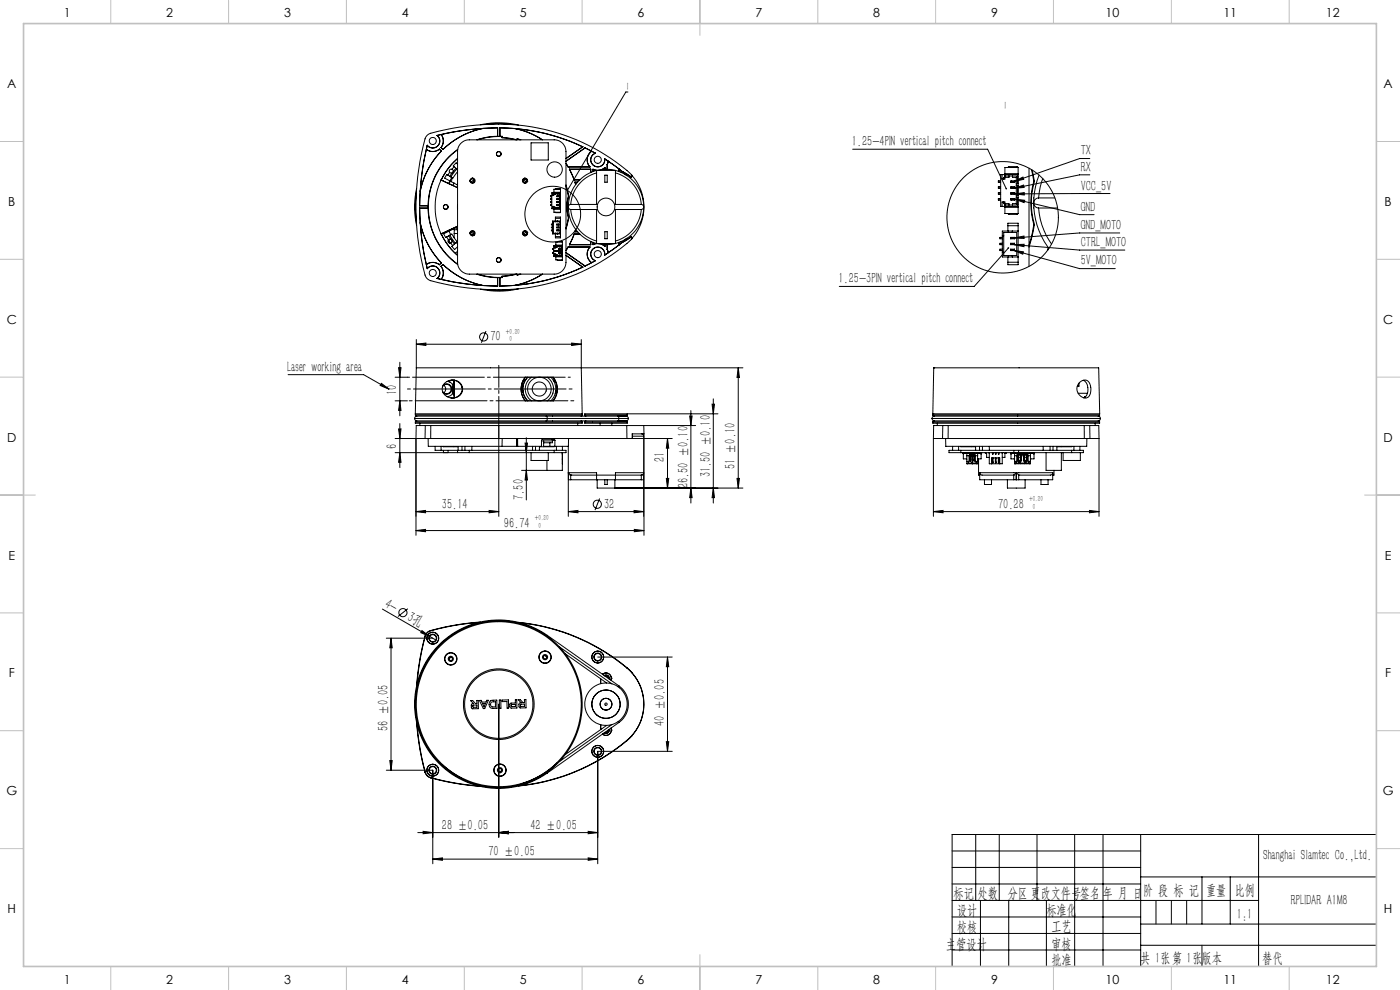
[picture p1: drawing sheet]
<svg xmlns="http://www.w3.org/2000/svg" width="594mm" height="420mm" viewBox="0 0 594 420" stroke-linecap="round" stroke-linejoin="round" font-family="sans-serif">
<g fill="none" stroke="#000" stroke-width=".42">
<path d="M266.4 39h-.9l-24.8 41.8M185.4 57.4a2.95 2.95 0 0 1 .3 4.5 2.95 2.95 0 0 1-4.4-.3M185.4 57.4l.1 .1M185.5 57.5a3 3 0 0 1 .2 4.4 3 3 0 0 1-4.4-.2M187.1 57.1l-1.6 .4M187.1 57.1a4.5 4.5 0 0 1 0 5.5M187.1 57.1h.1M187.2 57.1a4.6 4.6 0 0 1-.1 5.5M203.8 52.9a36.2 36.2 0 0 1 16.2 .2M204.6 54.5a103.2 103.2 0 0 0-17.4 2.6M204.6 54.5a34.5 34.5 0 0 0-16.7 8.9M205 54.5a33.8 33.8 0 0 0-17.1 8.9"/>
<path d="M205 54.5h-.4M206.5 52.8l5.8-.4 4.8 .4M211.1 57.8l-4.9 .5-4 1M211.1 54.3l-6.1 .2M211.1 57.8h.1M211.1 54.3v3.5M211.2 57.8h.9M211.2 54.2a110.3 110.3 0 0 0-25.8 3.2M211.2 54.2v3.6M211.2 54.2l-.1 .1M212.1 54.2a83.9 83.9 0 0 1 35.2 8.1M212.1 54.2l6.6 .4"/>
<path d="M212.1 54.2v3.6M212.1 57.8h1M212.1 57.8h.1M213 57.9l-5 .2-5.4 1.2M213 58.4l5.8 .9M213 57.9v.5M213.1 58.3l6.2 1v-.3M213.1 57.8v.5M213.1 57.8l-.1 .1M213.1 58.3l-.1 .1M218.7 54.6l6.8 2.2 4.6 2.5M218.7 54.6h.4"/>
<path d="M219.1 54.6a86.2 86.2 0 0 1 28.2 7.7M219.1 54.6l5.1 1.6 6 3.1M219.3 59l.1 .1M219.4 59.1v.2M219.6 58.9v.1M219.6 58.9l-.3 .1M219.6 58.9l1.4 .4M219.6 59l-.2 .1M219.6 59l1 .3M176.7 80a36 36 0 0 0 0 15.6M180.9 63.4a114.1 114.1 0 0 0-2.6 17.4M180.9 63.3v.1"/>
<path d="M181.3 61.6a107.9 107.9 0 0 0-3.3 25.7M181.3 61.7l-.4 1.6M181.3 61.6v.1M186.4 63.3a4.4 4.4 0 0 1-5.5 0M186.4 63.3a4.5 4.5 0 0 1-5.5 .1M186.4 63.3h.1M186.4 63.3l.9 .8M186.4 63.3l.8 .8M187.1 62.6l.8 .8M187.1 62.6h.1M187.1 76.4a27.1 27.1 0 0 0 0 22.8M187.1 76.4h.1"/>
<path d="M187.1 76.4l7 3.2M187.2 64.1a34.6 34.6 0 0 0-8.9 16.7M187.2 76.4l6.9 3.2M187.2 76.4h.1M187.2 64.1h.1M187.3 64.1a34.2 34.2 0 0 0-9 17.1M187.9 63.4h.1M190 74.3l-.4-.3-.9 1.6 2.2 1.1M190 74.3l.9 .5M190.8 73.1l-.8 1.2M190.8 73.1l1 .3M190.9 74.8l.4 .3"/>
<path d="M190.9 76.7l.2 .2M190.9 76.7l-.6 1.1M191.1 76.9l1.6 .8M191.1 76.9l-.6 1M191.7 75.3l-.8 1.4M191.8 71.8a.85 .85 0 0 0-1 .3 .85 .85 0 0 0 0 1M191.8 71.8l.5 .9M191.8 75.4l-.2 1.7M191.8 73.4l-.9 1.4M192.3 72.7l-.5 .7M192.7 77.7l-.5 1M192.7 77.7l1.3 .7 .1-.3"/>
<path d="M192.7 70.7l-.9 1.1M192.7 70.7l.7 .7M193.4 71.4l-1.1 1.3M193.4 71.4l.4 .3M193.8 71.7l-2.5 3.4M193.8 71.7l.3 .3M194 67.4l.1 .2M194.1 72.9l-2 2.7-.8-.5M194.1 69.7l-.5-.6-1.3 1.3 .4 .3M194.1 67.3a27 27 0 0 0-6.9 9.1M194.2 63.5a29.9 29.9 0 0 0 0 48.6M194.2 63.4a29.8 29.8 0 0 0-12.5 23.9"/>
<path d="M195.3 61l1.7-1.3 2.1-.4h36a5 5 0 0 1 5 5v47a5 5 0 0 1-5 5h-36a5 5 0 0 1-5-5v-47l.2-1.4zM199.4 76.9l.3 .1M199.4 76.7l.3 .3M199.4 76.5h.2M199.6 76.5l-.2 .2M199.7 77h.1M200.3 75.8l-.7 .7M200.3 75.6v.2M200.5 75.6l-.2 .2M200.6 75.6l.2 .3M200.7 75.6l.1 .3M200.8 75.9v.1a.77 .77 0 0 1 .2 1.2 .77 .77 0 0 1-1.3-.2"/>
<path d="M200.8 75.9h.1M200.8 75.9a.85 .85 0 0 1 .3 1.4 .85 .85 0 0 1-1.4-.3M201.1 76.1l-1.1 1.2M222.1 76.1l1.2 1.2M222.1 76.1l.6-.2 .5 .1a.8 .8 0 0 1 .2 1.2 .8 .8 0 0 1-1.2 .1 .8 .8 0 0 1-.1-1.2zM222.4 75.9a.84 .84 0 0 0-.2 1.4 .84 .84 0 0 0 1.3-.3M222.4 75.9h.1M222.6 75.6l-.2 .3M222.8 75.8l-.4 .1M222.8 75.8l.8 .8M222.9 75.6l-.1 .2M223.5 77h.1"/>
<path d="M223.6 76.6l-.1 .4M223.8 76.9l-.3 .1M223.8 76.8l-.3 .2M223.8 76.5l-.2 .1M225.3 60.6h7.3v7.3h-7.3zM240.1 78.8l1.1 4.4M240.1 78.4l1.2 4.8M240.1 69.3l1 1.5M241.1 70.8h.1M241.6 71.8l2 4.5M241.6 71.8h9M241.6 71.8h.1"/>
<path d="M243.6 76.3h2.4M243.6 76.3h.1M243.9 77.3l.3 1M243.9 77.3l.4 1M243.9 77.3h1.2M247.3 62.3l-7.2 5M248.2 62.7l4.4 2.3M248.2 62.7l2.8 1.5M248.2 62.7l-8.1 5.8M250.6 71.8v1.4M250.6 71.8h.1M251 64.2a4.6 4.6 0 0 0-.7 6.6"/>
<path d="M251 64.2h.1M251 64.2l1.6 .8M251 64.2a4.4 4.4 0 0 0-.7 6.6h-9.2M251.6 71.8l1.7 .5M251.6 71.8v1M251.6 71.8h.1M251.6 71.8l1.6 .5M252.6 65a3 3 0 0 0-1.9 3.6 3 3 0 0 0 3.5 2.1 3 3 0 0 0 2.4-3.3M252.6 65h.1M252.6 65a2.96 2.96 0 0 0-1.8 3.6 2.96 2.96 0 0 0 3.4 2.1 2.96 2.96 0 0 0 2.3-3.3M253.1 72.3a16 16 0 0 0-12 15.3M253.1 73.4a15 15 0 0 0-11 13.3"/>
<path d="M253.1 72.3a16.5 16.5 0 0 1 8 0M253.1 72.3v14.4h-11M253.1 72.3h8M256.5 67.4l7.6 5.4M256.5 67.4h.1M256.6 67.4l1.5 1M256.6 71.2l-1.1 .7M256.6 71.2v.6M256.6 74.3h1v3h-1zM256.6 71.1l-1.2 .8M256.6 71.1v.7M256.6 71.1v.1"/>
<path d="M257.6 69.9v1.9M257.6 69.9h.1M258.1 68.4l4.5 3.3M258.1 68.4l-.5 1.5M258.1 68.4h.1M261.1 73.4a15 15 0 0 1 11 13.3M261.1 72.3a16.1 16.1 0 0 1 12 15.3M261.1 72.3v14.4h11M262.6 71.7h.1M262.6 71.7v1.1M262.6 71.7l1 .7M263.6 72.4l1.3 1.2"/>
<path d="M263.6 72.4v.8M264.1 72.8l3.4 2.1M264.1 72.8v.1M264.1 72.9l3.7 2.2M264.1 72.9l.9 .7M264.9 73.6l1 .8M264.9 73.6h.1M265 73.6l1 .9M267.5 74.9l.3 .2M268.1 74.3l.2 .2M268.1 74.3l-.3-.3a85.2 85.2 0 0 0-69.2-20.6 64.2 64.2 0 0 0-17.1 3.7l-.6 .6a86.5 86.5 0 0 0-4.4 26.8 105.2 105.2 0 0 0 4.2 33l.8 1a87.3 87.3 0 0 0 26.9 4.4 83.8 83.8 0 0 0 59.7-21.6M268.1 74.3l-.6 .6"/>
<path d="M268.2 74.6a20.1 20.1 0 0 1 0 26.5M268.3 74.5l-.5 .6M361.8 63.3h57.2l7.9 16.8M423.8 76.7v.7M423.8 79.3v.6M424.6 76.7h-1v.7h1M424.6 79.3h-1v.6h1M426.4 74.7h5.4M426.4 73.7h5.6M427.6 71.1l.4-.4h3.6l.4 .4M428.1 74.7v.6h-2.3v.7M428.9 76.7h1.6"/>
<path d="M428.9 76.7v.7M428.9 79.3v.6M428.9 79.3l.2 .2M428.9 79.3h1.6M428.9 79.9h1.6M428.9 77.4h1.6M428.9 76.7l.2 .3M429.1 77v.2M429.1 79.5v.2M429.1 79.5h1.2M429.1 79.7h1.2M429.1 79.7l-.2 .2"/>
<path d="M429.1 77.2h1.2M429.1 77.2l-.2 .2M429.1 77h1.2M429.6 74.7v.6h1.6M430.3 77l3.7-1.9 .3 1zM430.3 77v.2M430.3 79.5v.2M430.3 79.7l.2 .2M430.3 77.2l.2 .2M430.4 79.9l3.9-1.4 .2 1zM430.5 76.7v.7M430.5 79.3v.6"/>
<path d="M430.5 79.3l-.2 .2M430.5 76.7l-.2 .3M431.2 75.3v11.1M431.2 78.7h.8M431.2 77.9h.8M431.8 74.7v3.2M431.8 78.7v4.2M431.8 74.7l-.6 .6M432 74.1h-7.4v13.5h7.4M432 71.1h-5.6v4.9h-1.2v-1.9M432 71.1v19.5M436.6 71.3v41.7"/>
<path d="M437.7 71.9l.9 5M437.9 72.1l1 4.9M438.6 76.9a33.8 33.8 0 0 0 0 18.4M438.6 76.9l.3 .1M438.9 77a32.8 32.8 0 0 0 0 18.3M440.9 74.3a31.7 31.7 0 0 0-2.3 11.5M442.5 75.8a26.6 26.6 0 0 0-1.8 8.2M462.4 67.3h-4.3l-27.8 9.7M462.4 74.2h-4.3l-27.7 5.7M176.6 82.7l-.4 4.5 .4 5.7M178 88.2a107.9 107.9 0 0 0 3.3 25.8M178 88.2h3.7"/>
<path d="M178 87.3h3.7M178 88.2l.1 .1M178.1 88.3l.2 6.1M178.1 88.3h3.5M178.1 87.3h-.1M178.3 81.2l-.2 6.1M178.3 94.4a34.6 34.6 0 0 0 9 17.1M178.3 94.4v.4M178.3 94.8a114.1 114.1 0 0 0 2.6 17.4M178.3 94.8a34.6 34.6 0 0 0 8.9 16.7M178.3 80.8v.4M181.6 88.3a30.2 30.2 0 0 0 12.6 23.9"/>
<path d="M181.7 87.3v.9M181.7 88.2l-.1 .1M187.1 99.2h.1M187.1 99.2a27 27 0 0 0 7 9.1M188.1 98.8l6-2.8-7 3.2M190.3 97.7l.2 .4M190.5 98.1l-2.3 1.1 .9 1.6 .4-.3M190.5 98.1l.7 1.4M190.5 97.7l.2 .3M190.7 98l-.2 .1M190.8 99.8l2.4 3.4M190.8 99.8l.9-.5 2.3 3.3-1.2 .9"/>
<path d="M190.8 99.8l-.4 .2M192.2 96.9l.1 .3M192.3 97.2l1.3-.6 .5 .9h-1.4v1.6M192.3 97.2l-1.6 .8M192.7 99.1h1.4M192.7 99.1v1.7M194.1 87v1.6M199.6 99l.8 .8M199.6 99l-.2 .1M199.7 98.6a.85 .85 0 0 1 1.4-.3 .85 .85 0 0 1-.3 1.4M199.7 98.6l-.3 .2M199.7 98.6l-.1 .4"/>
<path d="M199.7 98.6h.1M199.9 98.4a.77 .77 0 0 1 1.3 .3 .77 .77 0 0 1-.8 1 .77 .77 0 0 1-.6-1.1zM200 98.3l1.1 1.1M200.4 99.8l-.1 .2M200.8 99.7l-.1 .3M200.8 99.7h.1M200.8 99.7l-.4 .1M222.1 99.3h.1M222.2 98.4a.74 .74 0 0 1 1.3 .4 .74 .74 0 0 1-.8 .9 .74 .74 0 0 1-.6-1.1zM222.4 99.7l.2 .3M222.4 99.7l.4 .1M222.4 99.7h.1"/>
<path d="M222.8 99.8l.1 .2M223.3 98.3l-1.2 1.1M223.5 98.6l.3 .2M223.5 98.6a.84 .84 0 0 0-1.4-.3 .84 .84 0 0 0 .3 1.4M223.5 98.6h.1M223.5 98.6l.1 .4M223.6 99l-.8 .8M223.6 99l.2 .1M233.7 83.1v.3M233.7 84.4v.3M233.7 85.6v.4M233.7 86.9v.3"/>
<path d="M234.1 86.9h-.5v.3h.5M234.1 85.6h-.5v.4h.5M234.1 84.4h-.5v.3h.5M234.1 83.1h-.5v.3h.5M234.4 88.5v-.9h.6v2.4h2.8M234.5 98.3h.3M234.5 94.8h.3M234.5 97.6h-.5v.3h.5M234.5 96.4h-.5v.2h.5M234.5 95.1h-.5v.3h.5M234.7 87.6v.3h1.2v.3M234.8 94.1h2.7v4.8h-2.7z"/>
<path d="M235 82.1h2.7M235 88.2h2.7M235 88.7h2.8M235 81.6h2.8M235.6 90h2.2M235.6 80.3h2.2M235.7 93.8v-1.7h2.1v8.8h-2.1v-1.6M235.7 92.6h2.1M235.8 93.8v.3M235.8 98.9v.4M235.9 82.1v.3h-1.2v.3M236.3 95.1v.3"/>
<path d="M236.3 96.4v.2M236.3 97.6v.3M236.3 97.6v.1M236.3 97.9h.7M236.3 97.6h.7M236.3 96.4h.1M236.3 96.6h.7M236.3 96.4h.7M236.3 95.1v.1M236.3 95.4h.7M236.3 95.1h.7M236.3 83.1v.3"/>
<path d="M236.3 84.4v.3M236.3 85.6v.4M236.3 86.9v.3M236.3 86.9l.1 .1M236.3 86.9h.8M236.3 87.2h.8M236.3 86h.8M236.3 85.6l.1 .1M236.3 85.6h.8M236.3 84.4l.1 .1M236.3 84.4h.8M236.3 84.7h.8"/>
<path d="M236.3 83.4h.8M236.3 83.1l.1 .1M236.3 83.1h.8M236.3 95.2v.2M236.3 97.7v.1M236.3 97.8h.7M236.3 97.7h.7M236.3 97.8v.1M236.3 96.6h.1M236.3 95.2h.7M236.4 87h.6M236.4 87.1h.6"/>
<path d="M236.4 83.2v.1M236.4 84.5v.1M236.4 85.7v.1M236.4 87v.1M236.4 87.1l-.1 .1M236.4 85.8h.6M236.4 85.8l-.1 .2M236.4 85.7h.6M236.4 84.5h.6M236.4 84.6h.6M236.4 84.6l-.1 .1M236.4 83.3h.6"/>
<path d="M236.4 83.3l-.1 .1M236.4 83.2h.6M236.6 93.8v.3M236.6 98.9v.4M236.6 82.1v.3h.8M237 95.2v.2M237 96.4v.2M237 97.7v.1M237 97.8v.1M237 96.6h.1M237 83.2v.1M237 84.5v.1"/>
<path d="M237 85.7v.1M237 87v.1M237 87.1l.1 .1M237 85.8l.1 .2M237 84.6l.1 .1M237 83.3l.1 .1M237 95.1v.3M237 97.6v.3M237 97.6v.1M237 96.4h.1M237 95.1v.1M237.1 83.1v.3"/>
<path d="M237.1 84.4v.3M237.1 85.6v.4M237.1 86.9v.3M237.1 86.9l-.1 .1M237.1 85.6l-.1 .1M237.1 84.4l-.1 .1M237.1 83.1l-.1 .1M237.4 82.4v5.5M237.4 87.9h-.8v.3M237.4 86.6h.4M237.4 87.9l.3 .3M237.4 84.1h.4"/>
<path d="M237.4 86.2h.4M237.4 83.7h.4M237.7 82.1v1.6M237.7 84.1v2.1M237.7 86.6v1.6M237.7 82.1l-.3 .3M237.8 80.3h-2.8v2.4h-.6v-.9M237.8 93.8h-3.3v5.5h3.3M237.8 80.3v9.7M237.8 81.8h-3.7v6.7h3.7M241.1 88a16 16 0 0 0 12 15.3M241.2 83.2a16.9 16.9 0 0 0 0 9.2"/>
<path d="M241.2 92.4l-1.1 4.4M241.2 92.4h.1M241.2 83.2h.1M241.3 92.4l-1.2 4.8M241.3 83.2a16.8 16.8 0 0 0 0 9.2M242.1 86.7a1.08 1.08 0 0 0-.9 1.1 1.08 1.08 0 0 0 .9 1.1M242.1 88.9a15.1 15.1 0 0 0 11 13.4M242.1 88.9h11v14.4M243.6 99.3l-2 4.5M243.9 98.3h1.2M244.2 97.3l-.3 1M244.3 97.3l-.4 1"/>
<path d="M246 99.3h-2.4l-2 4.5M256.6 98.3h1v3h-1zM272.1 86.7a1.08 1.08 0 0 1 1 1.1 1.08 1.08 0 0 1-1 1.1M272.1 88.9a15.1 15.1 0 0 1-11 13.4M272.1 88.9h-11v14.4M273.1 88a16.1 16.1 0 0 1-12 15.3M423.8 81.8v.6M423.8 84.3v.6M424.6 81.8h-1v.6h1M424.6 84.3h-1v.6h1M425.2 87.6v-1.9h1.2v4.9h5.6M425.8 85.7v.7h2.3v.6"/>
<path d="M425.9 98.6h5.5v9.8h-5.5zM426.4 88h5.6M426.4 87h5.4M427.6 90.6l.4 .4h3.6l.4-.4M427.6 98v-3.3h4.4v17.6h-4.4v-3.3M427.6 95.8h4.4M427.9 98v.6M428.9 81.8h1.6M428.9 82.4h1.6M428.9 81.8v.6M428.9 84.3v.6M428.9 84.3l.2 .1"/>
<path d="M428.9 84.3h1.6M428.9 84.9h1.6M428.9 81.8l.2 .1M429.1 84.4h1.2M429.1 84.7h1.2M429.1 81.9v.3M429.1 84.4v.3M429.1 84.7l-.2 .2M429.1 82.2h1.2M429.1 82.2l-.2 .2M429.1 81.9h1.2M429.5 98v.6"/>
<path d="M430.3 81.9v.3M430.3 84.4v.3M430.3 84.7l.2 .2M430.3 82.2l.2 .2M430.5 82.3l4.1-.6v1zM430.5 84.3l-.2 .1M430.5 81.8v.6M430.5 84.3v.6M430.5 81.8l-.2 .1M430.7 84.5l4.1 .5-.3 1zM430.7 84.5l27.4 6.6h6.1M431.2 83.7h.8"/>
<path d="M431.2 86.4l.6 .6M431.2 86.4h-1.6v.6M431.2 82.9h.8M431.8 83.7v3.3M432 98h-6.7v11h6.7M438.6 86.4a32.1 32.1 0 0 0 6.5 19M438.6 95.3l-2 8.8M438.6 95.3h.3M438.9 95.3l-2.3 9.5M440.7 84a2.14 2.14 0 0 0-2.1 2.1 2.14 2.14 0 0 0 2.1 2.1M440.7 88.2a29.9 29.9 0 0 0 5.5 15.3M440.7 88.2h8"/>
<path d="M440.7 84h6.9M471 82.1l-40.5 .2M475.1 98.8h-17l-27.7 2.1M180.9 112.3l.4 1.6M180.9 112.3a4.5 4.5 0 0 1 5.5 0M180.9 112.2a4.6 4.6 0 0 1 5.5 .1M180.9 112.2v.1M181.3 114a2.94 2.94 0 0 1 4.4-.3 2.94 2.94 0 0 1-.3 4.4M181.3 113.9a3 3 0 0 1 4.4-.2 3 3 0 0 1-.2 4.4M181.3 113.9v.1M185.4 118.1a107.9 107.9 0 0 0 25.8 3.3M185.4 118.1h.1"/>
<path d="M185.5 118.1l1.6 .4M186.4 112.3h.1M187.1 113a4.5 4.5 0 0 1 0 5.5M187.1 113h.1M187.1 113a4.6 4.6 0 0 1 .1 5.5M187.1 118.5h.1M187.2 118.5a113.6 113.6 0 0 0 17.4 2.6M187.2 111.5l-.8 .8M187.2 111.5h.1M187.3 111.5l-.9 .8M187.9 112.2a34.3 34.3 0 0 0 16.7 8.9M187.9 112.2a34.2 34.2 0 0 0 17.1 8.9"/>
<path d="M187.9 112.2l-.8 .8M189.5 100.5l.8 1.2M190.3 101.7a.85 .85 0 0 0-.1 1.1 .85 .85 0 0 0 1 .3M190.4 100l.9 1.5M190.4 100l-.9 .5M190.5 102.5l-.4 .1M190.6 103.1l-.2-1.5 .3 1.5M191.2 103.1l.9 1.1M191.3 101.5l.5 .6M191.3 101.5l-1 .2M191.8 102.1l1 1.4M191.8 102.1l-.6 1"/>
<path d="M192.1 104.2l-.4 .3 1.2 1.4 1.2-1.2M192.8 103.5l-.7 .7M193.6 102.9l.5 .6M193.9 102.7h.2M194.1 106.6l-.9 .9M202.2 116.3l4 1 4.9 .5M202.6 116.3l5.4 1.2 5 .2M211.1 117.8v3.5M211.2 117.8h.9M211.2 117.8h-.1M211.2 117.8v3.6M212.1 117.8h1"/>
<path d="M212.1 117.8v3.6M213 117.2v.5M213 117.7l.1 .1M213 117.2l.1 .1M213.1 117.3v.5M218.8 116.3l-5.8 .9M219.3 116.6v-.3l-6.2 1M219.3 116.6l.3 .1M219.4 116.3v.1M219.4 116.4l.2 .2M219.4 116.4l-.1 .2M219.6 116.6v.1"/>
<path d="M220.6 116.3l-1 .3M221 116.3l-1.4 .4M230.1 116.3l-4.6 2.5-6.8 2.2M230.2 116.3l-4.4 2.4-6.7 2.2M234.5 105.5v.4M234.5 107.1v.3M234.9 105.5h-.5v.4h.5M234.9 107.1h-.5v.3h.5M234.9 106.5h3.7M235.2 108.7v-.9h.6v2.5h2.8M235.5 107.8v.3h1.2v.4M235.7 100.4h2.1"/>
<path d="M235.8 104.5h2.7M235.8 104h2.8M235.8 108.5h2.7M235.8 109h2.8M236.4 102.7h2.2M236.4 110.3h2.2M236.7 104.5v.3h-1.2v.3M237.1 105.9h.8M237.1 105.5v.4M237.1 107.1v.3M237.1 105.5l.1 .1M237.1 105.5h.8"/>
<path d="M237.1 107.4h.8M237.1 107.1l.1 .1M237.1 107.1h.8M237.2 105.7h.6M237.2 105.7l-.1 .2M237.2 105.6v.1M237.2 107.2v.1M237.2 105.6h.6M237.2 107.3h.6M237.2 107.2h.6M237.2 107.3l-.1 .1M237.4 104.5v.3h.8"/>
<path d="M237.8 105.7l.1 .2M237.8 105.6v.1M237.8 107.2v.1M237.8 107.3l.1 .1M237.9 105.5l-.1 .1M237.9 105.5v.4M237.9 107.1v.3M237.9 107.1l-.1 .1M238.2 104.8v3.3M238.2 108.1h-.8v.4M238.2 108.1l.3 .4M238.5 104.5v4"/>
<path d="M238.5 104.5l-.3 .3M238.6 102.7v7.6M238.6 102.7h-2.8v2.4h-.6v-.9M238.6 104.2h-3.7v4.5h3.7M240.1 108.3l7.2 5M240.1 107.2l8.1 5.7M240.1 108.4l7.1 4.9M240.1 107.2l8.1 5.6M241.1 104.8h9.2a4.4 4.4 0 0 0 .7 6.6M241.1 104.8l-1 1.5M241.1 104.8h.1M241.6 103.8h9"/>
<path d="M241.6 103.8h.1M247.2 113.3a83.1 83.1 0 0 1-28.1 7.6M247.2 113.3h.1M247.3 113.3a83.1 83.1 0 0 1-35.2 8.1M248.2 112.8v.1M250.3 104.8a4.5 4.5 0 0 0 .7 6.6M250.6 102.4v1.4M250.6 103.8h.1M251 111.4l-2.8 1.4M251 111.4h.1M251.6 102.8v1M252.6 110.6l-1.6 .8"/>
<path d="M252.6 110.6l-4.4 2.3M252.6 110.6h.1M253.1 103.3a16.5 16.5 0 0 0 8 0M253.1 103.3h8M253.2 103.3l-1.6 .5M253.3 103.3l-1.7 .5M255.4 103.7l1.2 .8M255.5 103.7l1.1 .7M256.5 108.2a2.95 2.95 0 0 0-2.2-3.3 2.95 2.95 0 0 0-3.5 2.1 2.95 2.95 0 0 0 1.8 3.6M256.6 108.2a3 3 0 0 0-2.4-3.3 3 3 0 0 0-3.5 2.1 3 3 0 0 0 1.9 3.6M256.6 103.8v.6M256.6 108.2h-.1"/>
<path d="M256.6 104.4v.1M256.6 103.8v.7M257.6 105.7l.5 1.5M257.6 103.8v1.9M257.6 105.7h.1M258.1 107.2l-1.5 1M258.1 107.2h.1M262.6 103.9l-4.5 3.3M262.6 103.9h.1M262.6 102.8v1.1M263.6 103.2l-1 .7M263.6 102.4v.8"/>
<path d="M264.1 102.8l-7.6 5.4M264.1 102.7v.1M264.9 102l-1.3 1.2M264.9 102h.1M265 102l-.9 .7M265.9 101.2l-1 .8M266 101.1l-1 .9M267.5 100.7l-3.4 2.1M267.5 100.7l.6 .6M267.7 100.5l-3.6 2.2M267.7 100.5h.1M267.8 100.5l-.3 .2"/>
<path d="M267.8 100.5l.5 .6M268.3 101.1l-.2 .2M425.3 105.7h-1v.6h1M425.3 100.7h-1v.6h1M425.3 103.2h-1v.6h1M425.3 107.1h.6M425.3 100.1h.6M427.6 111.2h4.4M427.8 105.2l-14.5 16.3h-57.2M427.9 108.4v.6M428.8 105.7h1.6M428.8 101.3h1.6"/>
<path d="M428.8 103.8h1.6M428.8 100.7v.6M428.8 103.2v.6M428.8 105.7v.6M428.8 105.7l.2 .2M428.8 106.3h1.6M428.8 103.2l.2 .2M428.8 103.2h1.6M428.8 100.7l.2 .2M428.8 100.7h1.6M429 105.9h1.2M429 100.9h1.2"/>
<path d="M429 100.9v.3M429 103.4v.3M429 105.9v.2M429 106.1h1.2M429 106.1l-.2 .2M429 103.7l-.2 .1M429 103.7h1.2M429 103.4h1.2M429 101.2l-.2 .1M429 101.2h1.2M429.5 108.4v.6M430.1 106.2l4.1 .6-.2 1z"/>
<path d="M430.1 106.2l28 7.8h15.1M430.2 100.9v.3M430.2 103.4v.3M430.2 105.9v.2M430.2 106.1l.2 .2M430.2 103.7l.2 .1M430.2 101.2l.2 .1M430.4 100.9l4-.8 .1 1.1zM430.4 103.8l4.1-.2-.1 1.1zM430.4 103.8l27.7 2.3h19.1M430.4 100.7v.6M430.4 103.2v.6"/>
<path d="M430.4 105.7v.6M430.4 105.7l-.2 .2M430.4 103.2l-.2 .2M430.4 100.7l-.2 .2M444.6 106l.2-.9-.3 1M204.6 121.1h.4M205 121.1l6.1 .2M211.1 121.3l.1 .1M212.1 121.3v.1M217.1 122.8l-4.3 .4-6.3-.4M218.7 121l-6.6 .3M219.1 120.9l-.4 .1"/>
<path d="M220 122.5a36.2 36.2 0 0 1-16.2 .2M122.2 158.9h32.1l10.8 6.2M169.1 156h1l-.4 4zM169.7 153.7v22.7M176.6 156.1h70M176.6 156.1l-.4 19.5M176.6 146l4.1-.5v1.1zM176.6 144.1v12M176.6 146h70M206.2 140.5l-2 4.9M208.1 156v.1M242.5 145.5l4.1 .5-4.1 .6z"/>
<path d="M246.6 156.1l.4 19.5M246.6 144.1v12M246.6 156.1h68.6M313.2 156.1l.5 4h-1zM313.2 156.1v51M396.2 156.1h.1M396.2 156.1h70l.4 19.5h-70.8M396.2 156.1l-.4 19.5M432.4 156v.1M161.8 162.6l3.3 2.5-3.8-1.6zM167.6 160h5.3M167.6 170.1h5.3"/>
<path d="M169.7 179.7v18.7M169.7 170.1l.4 4h-1zM175.9 177.5l.3 .7 .5 .4M175.9 177.5h56.3M176.2 176.1l.5 .4M176.2 175.6h70.8M176.2 179.1v.4h70.8v-.4M176.2 179.1h70.8M176.2 176.1h70.8M176.2 175.6v.5M176.7 176.5l-.5 .3-.3 .7M176.7 178.6l-.5 .5"/>
<path d="M176.7 176.5h85.3M176.7 178.6h85.3M178.1 179.5v1M187.7 164.1a1.97 1.97 0 0 1 3-.6 1.97 1.97 0 0 1 .1 3 1.97 1.97 0 0 1-3-.4M188 163.4a2.19 2.19 0 0 1 3 .1 2.19 2.19 0 0 1 0 3.1 2.19 2.19 0 0 1-3 .1M188.3 163.4a1.98 1.98 0 0 1 0 3.3M188.7 162.5a4.2 4.2 0 0 1 5.4-.8 4.2 4.2 0 0 1 1.8 5.1 4.4 4.4 0 0 1-5.2 1.9 4.4 4.4 0 0 1-3-4.6zM189.7 161.8l1.4 .4 .8 .8v4.1l-.8 .8-1.4 .4M190.4 161.5v.4M190.8 161.4v.7M191.4 161.3a3.9 3.9 0 0 1 4.6 3.8 3.9 3.9 0 0 1-4.7 3.7M191.9 164.2v1.7"/>
<path d="M191.9 166.8h.8M192.7 161.3v6.3M192.7 167.3h.1M192.7 161.3v7.5M211.6 177.5v41.6M221.2 166.3h.7M221.6 165.8h.1M221.6 165.8h.2M221.6 162.5v3.3M221.9 161.7h.7M222.1 161.3h.8M222.8 160h12a8.2 8.2 0 0 1 0 10.1h-12a8 8 0 0 1 0-10.1z"/>
<path d="M222.9 160a8 8 0 0 0 0 10.1M223.9 160a7 7 0 0 0 0 10.1M225.5 160a6 6 0 0 0 0 10.1M231.7 176.5l.5 1M232.2 160a6 6 0 0 1 0 10.1M232.2 177.5l-.5 1.1M232.2 177.5h30.4M233.8 160a7 7 0 0 1 0 10.1M234.6 160a8.1 8.1 0 0 1 0 10.1M234.7 161.3h.7M235 161.7h.6M235.7 166.3h.6"/>
<path d="M236.3 165.6l-.5 .2M245.1 179.5v1M246.5 178.6l.5 .5M247 176.1l-.5 .4M247 175.6v.5M248.1 176.1l.5 .4M248.1 179.1v.4h18v-.4M248.1 179.1h18M248.1 176.1h18M248.6 178.6l-.5 .5M254.6 179.5v1M259.6 179.5v1"/>
<path d="M262 176.5l.4 .3 .2 .7M262 178.6h3.6M262 176.5h3.6M262.6 177.5l-.6 1.1M262.6 177.5h4M265.6 176.5l.7 .3 .3 .7M265.6 178.6l.5 .5M266.1 176.1l-.5 .4M266.1 175.6h-18v.5M266.1 175.6v.5M266.1 175.6h38.5M266.6 177.5l-.4 .9-.6 .2"/>
<path d="M292.6 176.5h1.1l-.6 4zM293.1 174.2v39.2M302.1 171.5h1l-.5 4.1zM302.6 169.2v44.2M395.5 177.5l.1 .6 .7 .5M395.5 177.5h71.4M395.8 176.1l.5 .4M395.8 175.6h.1M395.8 179.1v.4h70.7v-.4M395.8 179.1h70.7M395.8 176.1h70.7M395.8 175.6v.5"/>
<path d="M396.3 176.5l-.6 .3-.2 .7M396.3 178.6l-.5 .5M396.3 176.5h69.8M396.3 178.6h69.8M397.7 179.5v1M457.1 163.8h.1M457.2 163.5v.3M457.4 166.8h4M457.8 162.5v1.3h-.6M458.3 162a2.62 2.62 0 0 1 3.1-.5 2.62 2.62 0 0 1 1.4 2.8 3.6 3.6 0 0 1-2.3 4.6 3.9 3.9 0 0 1-3.4-2.7 3.9 3.9 0 0 1 1.2-4.2zM459.6 161.3a4.6 4.6 0 0 1 .2 7.5M460.3 168.3l.1 .1"/>
<path d="M460.3 168.3h.3M460.3 168.3v.2M464.7 179.5v1M466.1 176.5l.5 .3 .3 .7M466.1 178.6l.4 .5M466.5 176.1l-.4 .4M466.5 175.6v.5M466.9 177.5l-.3 .7-.5 .4M167.6 192h26.5M167.6 186h8.9M169.1 182h1l-.4 4zM169.7 192l.4 4.1h-1z"/>
<path d="M176.5 186h3.8M176.5 186v41.1M180.3 186h2.4M180.4 180.5h2.4M180.4 180.5h-3.8l-.1 5.5M180.4 180.5l-.1 5.5M181.6 186l.1 3.4h31.3M182.7 186h83.3M182.8 180.5h83.1M182.8 180.5l-.1 5.5M184.6 189.4v1.6h2.5M187.1 191h7"/>
<path d="M187.1 189.4v1.6M188.1 189.4l6.3 .1v1.5M188.1 191v1h2v-1M192.6 189.4v.1M194.1 192h5M194.1 191h5M194.1 191v1M196 189.4v1.6M197.3 189.4v1.6M199.1 192h36M199.1 191v1M199.1 191h36"/>
<path d="M200.2 189.4v1.6M213 189.4h6.3M213.1 186l-.1 3.4M219.3 186v3.4M219.3 189.4h.1M219.4 186v3.4M219.4 189.4h.2M219.6 186v3.4M221.3 199.5h10.8M222.8 188h1l-.5 4zM223.1 189.4l-.1 1.6M223.3 185.7v26.4"/>
<path d="M223.3 199.5l.5 4.1h-1zM225.3 192v3.4h7.3v-3.4M226 189.4v1.6M227.2 189.4v1.6M229.8 187.1h4.6M230.7 187.8h2.6M230.7 189.4h2.6M230.7 187.1l-.1 2.4M232.1 195.4v4.1M233.3 187.8v1.6M233.3 189.4h2.1M234.1 186.4l.3 .4"/>
<path d="M234.4 186.8v1h-1.1M234.4 186.8h1M235.1 191h5v1h-5M235.1 189.4l-6.2 .1-.1 1.5M235.1 191v1M235.4 186.8l-.3-.4h-5l-.3 .4-.1 2.6h-10.1M235.4 186.8v2.6M236.1 189.4v1.6M238.6 192v7.5h-6.5M238.6 192.3h.1M238.6 192.7h.1M238.6 194.7h.1"/>
<path d="M238.6 192.4h.1M238.6 194.9h.1M238.6 189.4v1.6M238.6 192v4.8M241.1 189.4v29.7M241.2 186v3.4h-5.8M265.9 180.5h7.3M265.9 180.5l.1 5.5M266 186h2.1M268.1 186h17.1M268.3 185h4.8M272.1 184.1l.7 .2 .3 .7"/>
<path d="M273.1 185v34.1M273.2 180.5v3.6M273.2 180.5h21.9M273.2 184.1h-5l-.1 1.9M273.2 184.1v43M283.2 186l.5 4.1h-1zM283.2 186v21.1M396 186h3.9M396 186v33.1M399.9 186h2.4M400 180.5h2.3M400 180.5h-3.9l-.1 5.5"/>
<path d="M400 180.5l-.1 5.5M401.2 186l.1 3.4h59.8l.1-3.4M402.3 186h57.8M402.3 180.5h57.7M402.3 180.5v5.5M404.2 189.4v1.6M406.7 189.4v1.6M407.7 191h-5v1h5M407.7 192h22.5M407.7 191h12.1M407.7 189.4l6.2 .1v1.5M407.7 191v1"/>
<path d="M408.5 192v.3h1.2M408.7 192v.3M409.7 192.3h.1M409.7 192l.3 .4M409.8 192.4h.1M410.2 192.1l1.1 .3v.3h.9v-.3l1.5 .3v-.3l1.1-.3v4.7h-4.6zM410.2 192.4h-1.2l-.3 .3v2l1.5 .2M410.2 193.3h4.6M410.8 196.4h3.4M410.8 196.4l-.3 .4M410.8 195.7v.7M411.2 193.3v2.4h-1"/>
<path d="M411.6 192.4h.3M411.6 192.1h.3M411.6 192.5h.3M411.6 195.1h.3M411.6 195.1l.1 .5 .2-.5M411.6 192v.7M411.6 193.3v1.8M411.9 192v.7M411.9 193.3v1.8M412.1 189.4l.1 .1M412.5 192.4v4.4M413.1 192.4h.4"/>
<path d="M413.1 192v.7M413.1 193.3v1.8M413.1 192.1h.4M413.1 192.5h.4M413.1 195.1h.4M413.1 195.1l.1 .5 .3-.5M413.5 192v.7M413.5 193.3v1.8M413.8 193.3v2.4h1M414.2 196.4l.3 .4M414.2 195.7v.7M414.8 192.4h1.2l.3 .3v2l-1.5 .2"/>
<path d="M415.2 194.7v6.9h.5M415.2 192v.1M415.3 192l-.3 .4M415.6 189.4v1.6M416.3 192v.3M416.5 192v.3l-1.2 .1M416.8 189.4v1.6M418.1 192v.4h.5v1.6h1.1M419.4 192l.3 .4M419.7 192v4.8h5.5v-4.8M419.7 189.4l.1 1.6M419.8 191h22.8"/>
<path d="M420.7 196.8v-2.5h3.5v2.5M421.1 192v.6h.3v-.6M421.1 194.3v1.8M421.1 196.1h.3M421.1 196.1v.2l.3-.2M421.4 194.3v1.8M422.3 192v.6h.3v-.6M422.3 194.3v1.8M422.3 196.1h.3M422.3 196.1l.1 .2 .2-.2M422.6 194.3v1.8M423.6 192v.6h.3v-.6"/>
<path d="M423.6 194.3v1.8M423.6 196.1h.3M423.6 196.1l.1 .2 .2-.2M423.9 194.3v1.8M425.5 192l-.3 .4M426.9 192v.4h-.5v1.6h-1.2M428.7 192v.3l1.3 .1M428.9 192v.3M429.9 192l.3 .4M430.2 192h2M430.2 191v1M430.5 192.4h-1.2l-.4 .3v2l1.6 .2"/>
<path d="M430.5 193.3h6.7M431.1 196.4h1.3M431.1 196.4l-.4 .4M431.1 195.7v.7M431.4 193.3v2.4h-.9M431.8 192.4h.3M431.8 192.1h.3M431.8 192.5h.3M431.8 195.1h.3M431.8 195.1l.1 .5 .2-.5M431.8 192v.7M431.8 193.3v1.8"/>
<path d="M432.1 195.3h.1M432.1 195.3h.3v1.5h-1.9v-4.7l1 .3v.3h.9v-.3h.4v.3h.8v-.3h.4v.3h.9v-.3h.4v.3h.8v-.3l1.1-.3v4.7h-1.9v-1.5h.3M432.1 192v.7M432.1 193.3v1.8M432.1 194.2h.9M432.2 192h22.5M432.2 191v1M432.8 196.4h2.1M433 192.4h.4M433 192.1h.4M433 192.5h.4M433 195.1h.4"/>
<path d="M433 195.1l.1 .5 .3-.5M433 192v.7M433 193.3v1.8M433.1 195.3h.1M433.1 195.3h-.3v1.5h2.1v-1.5h-.3M433.4 192v.7M433.4 193.3v1.8M434.3 192.4h.3M434.3 192.1h.3M434.3 192.5h.3M434.3 195.1h.3M434.3 195.1l.1 .5 .2-.5"/>
<path d="M434.3 192v.7M434.3 193.3v1.8M434.6 195.3h.1M434.6 192v.7M434.6 193.3v1.8M434.6 194.2h.9M435.3 196.4h1.3M435.5 192.4h.4M435.5 192.1h.4M435.5 192.5h.4M435.5 195.1h.4M435.5 195.1l.1 .5 .3-.5"/>
<path d="M435.5 192v.7M435.5 193.3v1.8M435.6 195.3h.1M435.9 192v.7M435.9 193.3v1.8M436.2 193.3v2.4h1M436.6 196.4l.3 .4M436.6 195.7v.7M437.2 192.4h1.2l.3 .3v2l-1.5 .2M437.7 192l-.3 .4M438.7 192v.3M438.9 192v.3l-1.2 .1"/>
<path d="M442.6 191h12.1M442.6 189.4v1.6M443.8 192v7.5h6.5v-7.5M445.5 189.4v1.6M446.8 189.4v1.6M447.2 199.5v2.1h-.5M450.2 189.4v.1M451.1 192v3.4h7.3v-3.4M454.7 191h5v1h-5M454.7 191v1M454.7 189.4l-6.3 .1v1.5M455.6 189.4v1.6"/>
<path d="M458.2 189.4v1.6M460 180.5h2.4M460 180.5l.1 5.5M460.1 186h2.4M462.4 180.5h3.8l.1 5.5M462.4 180.5l.1 5.5M462.5 186h3.8M466.3 186v33.1M176.5 217l4.1-.4v.9zM176.5 217h35.1M207.5 216.6l4.1 .4-4.1 .5zM241.1 217l4.1-.4v.9z"/>
<path d="M241.1 217h32M241.2 200.8l-.1-.3h12v3M241.2 200.8l.9 .8M241.2 200.8h.1M241.2 200.8v2.7h.9M242.1 201.6h30M242.1 201.6h.1M242.1 203.5h30M242.1 201.6v1.9M253.4 203.5v3.6h7.5M254.4 211.5l-2 4.9M256.6 203.5v2h1v-2"/>
<path d="M260.9 203.5v3.6M260.9 207.1h54.3M269 216.6l4.1 .4-4.1 .5zM272.1 201.6h.1M272.1 203.5h1M272.1 201.6v1.9M273.1 200.5h-12v3M273.1 200.5h.1M273.1 200.5l-.4 .8-.6 .3M282.7 203h1l-.5 4.1zM293.1 207.1l.6 4h-1.1zM302.6 207.1l.5 4h-1z"/>
<path d="M312.7 203h1l-.5 4.1zM396 217l4.1-.4v.9zM396 217h70.3M415.7 200.5h31M415.7 200.5a1.7 1.7 0 0 0 2.4 1.1h12M415.7 200.5v3h14.4M417.7 203.5v2h3v-2M427.4 203.5v3.6h7.5v-3.6M430.1 201.6h.1M430.1 203.5h1M430.1 201.6v1.9M431.1 200.8h.1"/>
<path d="M431.1 200.8l-1 .8M431.1 203.5h.1M431.1 200.8v2.7M431.2 200.8l1 .8M431.2 203.5h1M431.2 200.8v2.7M432.2 201.6h.1M432.2 201.6v1.9M441.7 203.5v2h3v-2M446.7 200.5a1.71 1.71 0 0 1-2.5 1.1h-12M446.7 200.5v3h-14.5M462.2 216.6l4.1 .4-4.1 .5z"/>
<path d="M176.5 225.1l4.1-.5v1zM176.5 225.1h96.7M269.1 224.6l4.1 .5-4.1 .5zM162.2 258.4l20.1 11.6M173 258.3l-4.2 3.3M163.9 270.7h19.7M165.9 270.7l.5 4.1h-1zM165.9 270.7v56.1M179 267.5l3.3 2.5-3.8-1.6zM180.3 269.9l-2.1 9.4-1.5 11.7M180.3 269.9h.1M180.4 269.9l-2.1 9.5-1.4 10.8"/>
<path d="M182.3 270l2.6 1.5M182.7 267.5a3.3 3.3 0 0 0-2.4 2.4M182.7 267.5l.1 .1M182.8 267.6a3.3 3.3 0 0 0-2.4 2.3M191.2 278.8l-.6 .7M203.1 264.1l-10.8 1.3-9.5 2.2M203.8 263.9l-11.6 1.4-9.5 2.2M220 264a85.2 85.2 0 0 1 46 19.3M220.8 264.2a85.4 85.4 0 0 1 45.1 19.1M231.2 278.1l.8 .7M232.2 269.5a35.7 35.7 0 0 0-56.3 29.2 35.7 35.7 0 0 0 56.3 29.3M232.2 269.5l-.2 .3"/>
<path d="M232.2 269.5l30.4 21.5M237.3 274.4l22.3 15.7M239.9 277.4l17.5 12.4M253.6 278.7h31.6M283.2 278.7l.5 4.1h-1zM283.2 278.7v40.1M199.6 297.2h1l1.1 1.3h.6v-1.3h.6l.1 3.5-2.8-.1-.1-1.9 .8-.2zM200.6 299.2l1.8-.1v1l-1.7-.1zM203.4 297.2l.8-.1 .3 .8 1.7-.1 .3-.7h.7l-1.5 3.5h-.6zM204.8 298.5h1.2l-.6 1.4zM208.1 297.3l2.7-.3 .1 3.5h-1.8a1.85 1.85 0 0 1-1.6-1.2 1.85 1.85 0 0 1 .6-2zM208.4 298l1.8-.3v2.2h-1.1a1.14 1.14 0 0 1-.7-1.9z"/>
<path d="M211.6 298.7v56.5M211.8 297h.7v3.5h-.6zM213 297l2.7-.1 .1 3.5h-.6l-.1-2.8-2.1 .1zM216.4 298.5l2.3-.2v-1.4l.6-.1v3.6l-2.8-.1zM217 299l1.7-.1v.8h-1.7zM219.9 296.8h.9l1.1 1.3h.6v-1.3h.6l.1 3.5-2.8-.1-.1-1.8 .9-.2zM220.8 298.9l1.7-.2 .1 1h-1.7zM254.8 288v2M255.6 286a2.25 2.25 0 0 1 2.4-.3 2.25 2.25 0 0 1 1.4 2M256.3 286.5a1.45 1.45 0 0 1 1.6 0 1.45 1.45 0 0 1 .6 1.6M256.5 286.7a1.24 1.24 0 0 1 1.3 0 1.24 1.24 0 0 1 .5 1.3M256.7 286.8a1.01 1.01 0 0 1 1.4 1"/>
<path d="M259.4 287.7h.1M259.4 287.7v1M262.6 291a9.5 9.5 0 0 1 0 15.5M262.6 291l-.3 .4M265.9 283.3a20 20 0 0 1 0 30.8M266 283.3l2.3 2.2M266 283.3h-.1M268.2 285.5a20.2 20.2 0 0 1-2.2 28.7M268.2 285.5h.1M176.7 306.5l1.5 11.7 2.1 9.4M176.9 307.3l1.4 10.8 2.1 9.5M254.8 307.5v2"/>
<path d="M257.4 307.7l-17.5 12.4M258.1 309.8l-.4 .8-1 .1M258.1 309.7v.1M258.3 309.5a1.25 1.25 0 0 1-.5 1.3 1.25 1.25 0 0 1-1.3 0M258.5 309.4a1.45 1.45 0 0 1-.5 1.5 1.45 1.45 0 0 1-1.7 .1M259.4 309.8a2.26 2.26 0 0 1-1.4 2 2.26 2.26 0 0 1-2.4-.4M259.4 309.8h.1M259.4 308.8v1M259.6 307.4l-22.3 15.7M262.3 306.1l.3 .4M262.6 306.5l-30.4 21.5M265.9 314.1a85 85 0 0 1-45.1 19.2"/>
<path d="M265.9 314.1l.1 .1M266 314.2a85.2 85.2 0 0 1-46 19.3M282.7 314.7h1l-.5 4.1zM285.2 318.8h-31.6v47.6M163.9 326.8h19.7v39.6M165.4 322.7h1l-.5 4.1zM180.3 327.6a3.3 3.3 0 0 0 2.4 2.4M180.4 327.6a3.3 3.3 0 0 0 2.4 2.3M180.4 327.6h-.1M182.7 330l9.5 2.2 11.6 1.4M182.8 329.9l9.5 2.2 10.8 1.3M182.8 329.9l-.1 .1"/>
<path d="M196.3 330.4l-4.3-2.3-4.4-3.6 3.5 2.8 5.2 3.1M212.6 327.2l-1 .1M222.8 332l-1.7 .7 1.7-.5M222.8 332v.2M232 327.7l.2 .3M234.8 325.1l1.7-1.5-1.7 1.7M234.8 325.1a35.1 35.1 0 0 1-12 6.9M234.8 325.1v.2M234.8 325.3a34.5 34.5 0 0 1-12 6.9M177.3 353.2h76.3M179.5 352.7l4.1 .5-4.1 .5zM211.6 353.2l4.1-.5v1z"/>
<path d="M249.6 352.7l4 .5-4 .5zM414 354v28M424 354v28M440 354v28M456 354v56M468 354v56M484 354v56M534 354v56M584 354h-180v56M183.6 364.5l4.1-.6v1.1zM183.6 364.5h70M249.6 363.9l4 .6-4 .5z"/>
<path d="M404 375h80M404 361h80M404 368h80M484 372h100M510 372v20M522 372v20M404 382h130M404 389h80M404 396h80M416 382v28M428 382v28M444 382v28"/>
<path d="M484 392h100M404 403h80M484 401h100"/>
<circle cx="183.6" cy="59.8" r="1.49"/>
<circle cx="200.5" cy="76.7" r="1.1"/>
<circle cx="211.6" cy="65.3" r="1"/>
<circle cx="222.7" cy="76.7" r="1.1"/>
<circle cx="235.3" cy="71.9" r="3.3"/>
<circle cx="253.6" cy="67.8" r="1.51"/>
<circle cx="189.1" cy="87.8" r=".98"/>
<circle cx="200.5" cy="98.9" r="1.09"/>
<circle cx="222.7" cy="98.9" r="1.09"/>
<circle cx="234.5" cy="90.8" r="11.8"/>
<circle cx="257.1" cy="87.8" r="3.8"/>
<circle cx="425.4" cy="92.2" r="23.6"/>
<circle cx="183.6" cy="115.8" r="1.5"/>
<circle cx="211.6" cy="110.3" r="1"/>
<circle cx="253.6" cy="107.8" r="1.51"/>
<circle cx="205.2" cy="142.9" r="1.73"/>
<circle cx="228.8" cy="165" r="3"/>
<circle cx="228.9" cy="165.1" r="5"/>
<circle cx="253.4" cy="213.9" r="1.73"/>
<circle cx="171" cy="259.9" r="1.72"/>
<circle cx="183.6" cy="270.8" r="1.5"/>
<circle cx="183.6" cy="270.7" r="1.7"/>
<circle cx="183.6" cy="270.8" r="2.52"/>
<circle cx="183.6" cy="270.8" r="2.49"/>
<circle cx="191.3" cy="279.5" r="1.1"/>
<circle cx="191.3" cy="279.5" r="2.65"/>
<circle cx="191.3" cy="279.5" r="2.5"/>
<circle cx="191.3" cy="279.5" r=".7"/>
<circle cx="231.2" cy="278.8" r="2.5"/>
<circle cx="231.3" cy="278.8" r="1.1"/>
<circle cx="231.3" cy="278.8" r="2.65"/>
<circle cx="231.3" cy="278.8" r=".69"/>
<circle cx="253.6" cy="278.8" r="2.52"/>
<circle cx="253.6" cy="278.7" r="1.7"/>
<circle cx="253.6" cy="278.8" r="1.51"/>
<circle cx="253.6" cy="278.8" r="2.5"/>
<circle cx="211.6" cy="298.7" r="14.5"/>
<circle cx="211.6" cy="298.8" r="15"/>
<circle cx="211.6" cy="298.7" r="35"/>
<circle cx="211.6" cy="298.7" r="35.4"/>
<circle cx="257.1" cy="298.7" r="9"/>
<circle cx="257.1" cy="298.8" r=".5"/>
<circle cx="257.1" cy="298.8" r="6"/>
<circle cx="257.1" cy="298.7" r="2.49"/>
<circle cx="253.6" cy="318.7" r="1.7"/>
<circle cx="253.6" cy="318.8" r="2.52"/>
<circle cx="253.6" cy="318.7" r="1.5"/>
<circle cx="253.6" cy="318.7" r="2.51"/>
<circle cx="183.6" cy="326.8" r="1.49"/>
<circle cx="183.6" cy="326.7" r="2.52"/>
<circle cx="183.6" cy="326.8" r="2.5"/>
<circle cx="183.6" cy="326.8" r="1.7"/>
<circle cx="212.1" cy="326.8" r=".71"/>
<circle cx="212.1" cy="326.7" r="2.5"/>
<circle cx="212.1" cy="326.7" r="1.11"/>
<circle cx="212.1" cy="326.8" r="2.64"/>
</g>
<path d="M211.6 177.5v-22.5" fill="none" stroke="#000" stroke-width=".42" stroke-dasharray="30.5 1.3 1.3 1.3" stroke-dashoffset="21.1"/>
<path d="M242.7 165h-69.8" fill="none" stroke="#000" stroke-width=".42" stroke-dasharray="30.5 1.3 1.3 1.3" stroke-dashoffset="-2.5"/>
<path d="M244.2 170h-71.3" fill="none" stroke="#000" stroke-width=".42" stroke-dasharray="30.5 1.3 1.3 1.3" stroke-dashoffset="-3.3"/>
<path d="M242 160h-69.1" fill="none" stroke="#000" stroke-width=".42" stroke-dasharray="30.5 1.3 1.3 1.3" stroke-dashoffset="-2.2"/>
<path d="M490.5 382v10M497 382v10M503.5 382v10M510 401v9" fill="none" stroke="#0a0605" stroke-width=".42"/>
<g fill="none" stroke="#c0c0c0" stroke-width=".42">
<path d="M47 0v10M97 0v10M147 0v10M197 0v10M247 0v10M297 0v15M347 0v10M397 0v10M447 0v10M497 0v10M547 0v10M0 60h10"/>
<path d="M584 60h10M0 110h10M584 110h10M0 160h10M584 160h10M0 210h15M579 210h15M0 260h10M584 260h10M0 310h10M584 310h10M0 360h10"/>
<path d="M584 360h10M47 410v10M97 410v10M147 410v10M197 410v10M247 410v10M297 405v15M347 410v10M397 410v10M447 410v10M497 410v10M547 410v10"/>
</g>
<path d="M10 10h574v400h-574z" fill="none" stroke="#c0c0c0" stroke-width=".7"/>
<g fill="#000">
<path d="M179 267.5l3.3 2.5-3.8-1.6z"/>
<path d="M169.1 156h1l-.4 4zM169.7 170.1l.4 4h-1z"/>
<path d="M302.1 171.5h1l-.5 4.1zM302.6 207.1l.5 4h-1zM283.2 186l.5 4.1h-1zM282.7 203h1l-.5 4.1zM292.6 176.5h1.1l-.6 4zM293.1 207.1l.6 4h-1.1zM313.2 156.1l.5 4h-1zM312.7 203h1l-.5 4.1zM165.9 270.7l.5 4.1h-1zM165.4 322.7h1l-.5 4.1zM283.2 278.7l.5 4.1h-1zM282.7 314.7h1l-.5 4.1z"/>
<path d="M169.7 192l.4 4.1h-1zM169.1 182h1l-.4 4zM223.3 199.5l.5 4.1h-1zM222.8 188h1l-.5 4z"/>
<path d="M207.5 216.6l4.1 .4-4.1 .5zM176.5 217l4.1-.4v.9z"/>
<path d="M269 216.6l4.1 .4-4.1 .5zM241.1 217l4.1-.4v.9zM462.2 216.6l4.1 .4-4.1 .5zM396 217l4.1-.4v.9z"/>
<path d="M176.5 225.1l4.1-.5v1zM269.1 224.6l4.1 .5-4.1 .5zM176.6 146l4.1-.5v1.1zM242.5 145.5l4.1 .5-4.1 .6zM179.5 352.7l4.1 .5-4.1 .5zM211.6 353.2l4.1-.5v1zM211.6 353.2l4.1-.5v1zM249.6 352.7l4 .5-4 .5zM183.6 364.5l4.1-.6v1.1zM249.6 363.9l4 .6-4 .5zM430.3 77l3.7-1.9 .3 1zM430.4 79.9l3.9-1.4 .2 1zM430.5 82.3l4.1-.6v1zM430.7 84.5l4.1 .5-.3 1zM430.4 100.9l4-.8 .1 1.1zM430.4 103.8l4.1-.2-.1 1.1zM430.1 106.2l4.1 .6-.2 1zM426.7 79.8l.1 .5h.3l-.2-.2 .3 .1-.1-.4zM427.6 105a.33 .33 0 0 0 0 .4 .33 .33 0 0 0 .5 0 .33 .33 0 0 0 0-.4l-.3 .2 .2-.3zM161.8 162.6l3.3 2.5-3.8-1.6z"/>
</g>
<g font-size="6.3">
<text x="361.4" y="62">1.25-4PIN vertical pitch connect</text>
<text x="458.6" y="65.9">TX</text>
<text x="458.6" y="72.9">RX</text>
<text x="458.6" y="80.8">VCC_5V</text>
<text x="458.6" y="89.7">GND</text>
<text x="458.6" y="97.5">GND_MOTO</text>
<text x="458.6" y="104.8">CTRL_MOTO</text>
<text x="458.6" y="112.6">5V_MOTO</text>
<text x="355.7" y="120.2">1.25-3PIN vertical pitch connect</text>
<text x="208.1" y="144.8">70</text>
<text x="121.8" y="157.6">Laser working area</text>
<text x="168.4" y="167.8" transform="rotate(-90 168.4 167.8)">10</text>
<text x="168.4" y="190.4" transform="rotate(-90 168.4 190.4)">6</text>
<text x="282" y="196.2" transform="rotate(-90 282 196.2)">21</text>
<text x="301.4" y="202.5" transform="rotate(-90 301.4 202.5)">31.50 ±0.10</text>
<text x="312" y="199.2" transform="rotate(-90 312 199.2)">51 ±0.10</text>
<text x="291.9" y="207.1" transform="rotate(-90 291.9 207.1)">26.50 ±0.10</text>
<text x="187.5" y="215.8">35.14</text>
<text x="222.1" y="212.1" transform="rotate(-90 222.1 212.1)">7.50</text>
<text x="256.3" y="215.8">32</text>
<text x="423.5" y="215.8">70.28</text>
<text x="213.8" y="223.8">96.74</text>
<text x="162.8" y="257.4" transform="rotate(30 162.8 257.4)">4-</text>
<text x="172.5" y="262.9" transform="rotate(30 172.5 262.9)">3孔</text>
<text x="164.7" y="310.1" transform="rotate(-90 164.7 310.1)">56 ±0.05</text>
<text x="282" y="307.9" transform="rotate(-90 282 307.9)">40 ±0.05</text>
<text x="187.5" y="351.9">28 ±0.05</text>
<text x="225" y="351.9">42 ±0.05</text>
<text x="207.3" y="363.2">70 ±0.05</text>
<text x="535.9" y="364.8">Shanghai Slamtec Co.,Ltd.</text>
<text x="404.6" y="381">标记</text>
<text x="414.8" y="381">处数</text>
<text x="427.6" y="381">分区 更改文件号签名 年 月 日</text>
<text x="485" y="379.8">阶 段 标 记</text>
<text x="511.8" y="379.8">重量</text>
<text x="523.9" y="379.8">比例</text>
<text x="547.6" y="384">RPLIDAR A1M8</text>
<text x="406.1" y="388">设计</text>
<text x="444" y="388">标准化</text>
<text x="524.8" y="389.9">1:1</text>
<text x="406.1" y="395.2">校核</text>
<text x="446.1" y="395.2">工艺</text>
<text x="401.3" y="402.4">主管设计</text>
<text x="446.1" y="402.4">审核</text>
<text x="446.1" y="409.3">批准</text>
<text x="483.8" y="408.6">共 张第 张版本</text>
<text x="490.1" y="408.6">1</text>
<text x="503.5" y="408.6">1</text>
</g>
<text font-size="6.3" fill="#0a0605" x="535.6" y="408.6">替代</text>
<g font-size="5.3">
<text x="27" y="7.4">1</text>
<text x="70.5" y="7.4">2</text>
<text x="120.5" y="7.4">3</text>
<text x="170.5" y="7.4">4</text>
<text x="220.5" y="7.4">5</text>
<text x="270.5" y="7.4">6</text>
<text x="320.5" y="7.4">7</text>
<text x="370.5" y="7.4">8</text>
<text x="420.5" y="7.4">9</text>
<text x="469.1" y="7.4">10</text>
<text x="519.1" y="7.4">11</text>
<text x="562.6" y="7.4">12</text>
<text x="3" y="37.4">A</text>
<text x="587" y="37.4">A</text>
<text x="3.5" y="87.4">B</text>
<text x="587.5" y="87.4">B</text>
<text x="2.8" y="137.4">C</text>
<text x="586.8" y="137.4">C</text>
<text x="3" y="187.4">D</text>
<text x="587" y="187.4">D</text>
<text x="3.6" y="237.4">E</text>
<text x="587.6" y="237.4">E</text>
<text x="3.7" y="287.4">F</text>
<text x="587.7" y="287.4">F</text>
<text x="2.7" y="337.5">G</text>
<text x="586.7" y="337.5">G</text>
<text x="3.2" y="387.4">H</text>
<text x="587.2" y="387.4">H</text>
<text x="27" y="417.4">1</text>
<text x="70.5" y="417.4">2</text>
<text x="120.5" y="417.4">3</text>
<text x="170.5" y="417.4">4</text>
<text x="220.5" y="417.4">5</text>
<text x="270.5" y="417.4">6</text>
<text x="320.5" y="417.4">7</text>
<text x="370.5" y="417.4">8</text>
<text x="420.5" y="417.4">9</text>
<text x="469.1" y="417.4">10</text>
<text x="519.1" y="417.4">11</text>
<text x="562.6" y="417.4">12</text>
</g>
<g font-size="4.4">
<text x="266" y="38.3">I</text>
<text x="426.4" y="46.3">I</text>
</g>
<g font-size="3.1">
<text x="214.7" y="141.7">+0.20</text>
<text x="216.2" y="144.8">0</text>
<text x="436.6" y="212.7">+0.20</text>
<text x="438.2" y="215.8">0</text>
<text x="226.9" y="220.7">+0.20</text>
<text x="228.5" y="223.8">0</text>
</g>
</svg>
